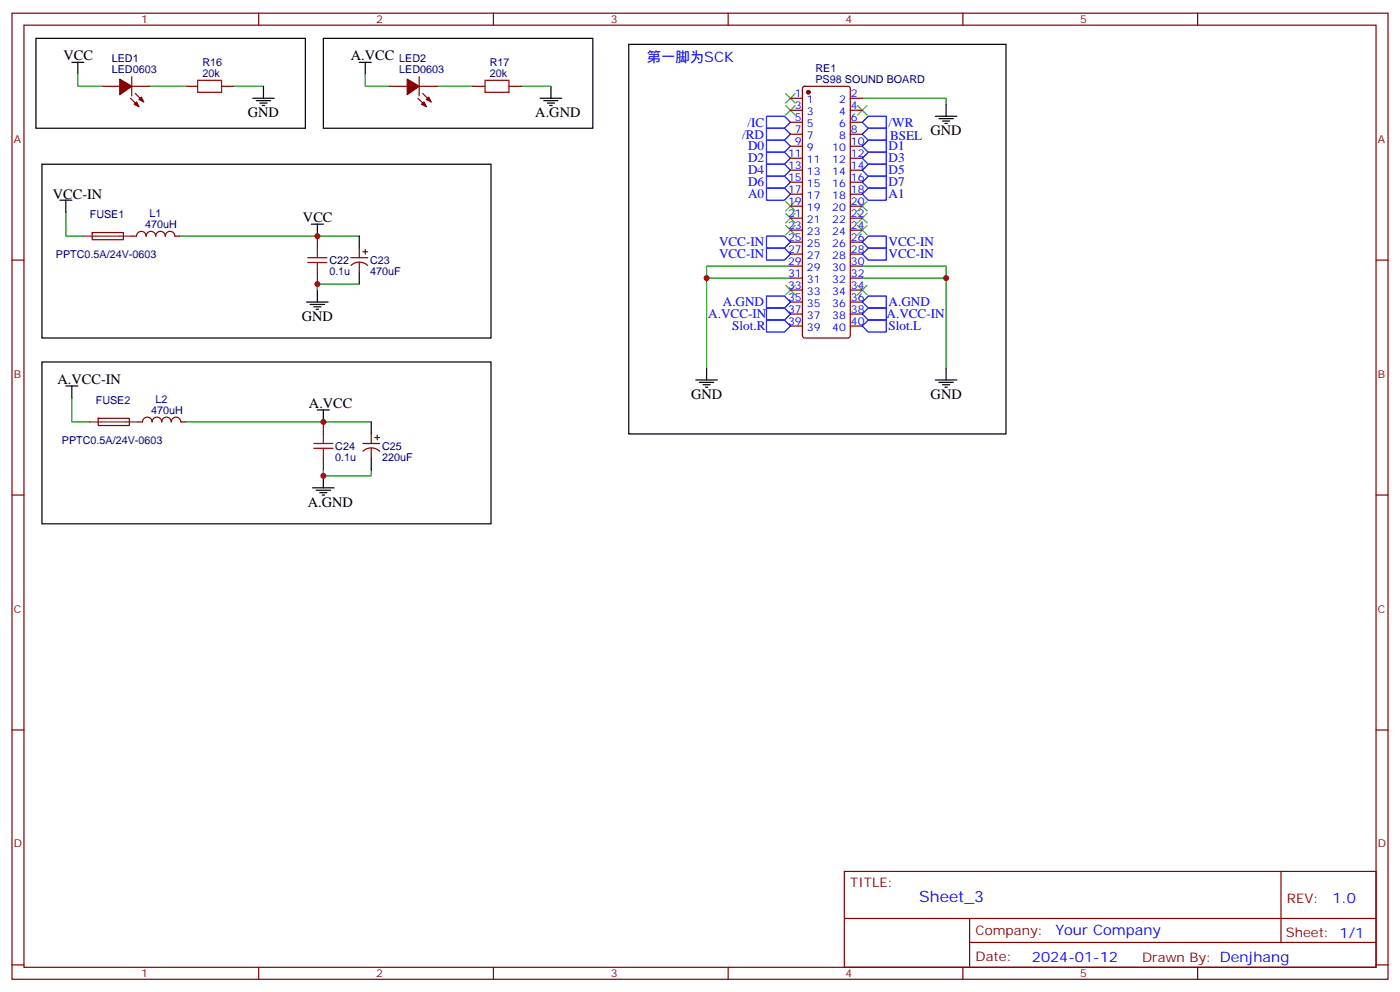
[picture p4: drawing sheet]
<svg xmlns="http://www.w3.org/2000/svg" width="412mm" height="292mm" viewBox="0 0 412 292" stroke-linecap="round" stroke-linejoin="round" font-family="sans-serif">
<g fill="none" stroke="#870000" stroke-width=".35">
<path d="M3.5 3.9h405.4v284.3h-405.4zM7.1 7.4h398.2v277.3h-398.2zM76.2 3.9v3.5M145.3 3.9v3.5M214.5 3.9v3.5M283.6 3.9v3.5M352.8 3.9v3.5M30 25.4h5.3M38.5 28.9l2.4 2.5M38.8 25.4h5.3M38.8 22.6v5.6M39.9 27.5l2.4 2.5"/>
<path d="M54.7 25.4h3.5M65.3 25.4h3.5M114.7 25.4h5.2M123.1 28.9l2.5 2.5M123.5 25.4h5.3M123.5 22.6v5.6M124.5 27.5l2.5 2.5M139.3 25.4h3.6M149.9 25.4h3.6M232.8 28.9h3.6M232.8 32.5h3.6M232.8 36h3.6"/>
<path d="M232.8 39.5h3.6M236.6 25.6l.5-.2h12.7l.5 .2 .2 .5v72.7l-.3 .5-.4 .2h-12.7l-.5-.3-.2-.4v-72.7zM250.5 28.9h3.5M250.5 32.5h3.5M250.5 36h3.5M250.5 39.5h3.5M232.8 43h3.6M232.8 46.6h3.6M232.8 50.1h3.6M232.8 53.6h3.6M232.8 57.1h3.6M250.5 43h3.5"/>
<path d="M250.5 46.6h3.5M250.5 50.1h3.5M250.5 53.6h3.5M250.5 57.1h3.5M3.5 76.6h3.6M27.2 68.4h9.1v2.1l-9.1 .1zM38.8 69.5h1.4a1.41 1.41 0 0 1 1.4-1.4 1.41 1.41 0 0 1 1.4 1.4 1.41 1.41 0 0 1 1.5-1.4 1.41 1.41 0 0 1 1.4 1.4 1.41 1.41 0 0 1 1.4-1.4 1.41 1.41 0 0 1 1.4 1.4 1.41 1.41 0 0 1 1.4-1.4 1.41 1.41 0 0 1 1.4 1.4h1.4M93.5 69.5v3.5M103.4 75.8h4.9M103.4 78.1a3.5 3.5 0 0 1 4.9 .1M105.8 73v2.8M105.8 77.3v2.8"/>
<path d="M106.9 74.1h1.4M107.6 73.4v1.4M232.8 78.3h3.6M232.8 74.8h3.6M232.8 71.3h3.6M232.8 67.7h3.6M232.8 60.7h3.6M232.8 64.2h3.6M250.5 78.3h3.5M250.5 74.8h3.5M250.5 71.3h3.5M250.5 67.7h3.5"/>
<path d="M250.5 60.7h3.5M250.5 64.2h3.5M405.3 76.6h3.6M93.5 80.1v3.5M232.8 96h3.6M232.8 92.4h3.6M232.8 88.9h3.6M232.8 85.4h3.6M232.8 81.8h3.6M250.5 96h3.5M250.5 92.4h3.5M250.5 88.9h3.5"/>
<path d="M250.5 85.4h3.5M250.5 81.8h3.5M28.9 123.1h9.2v2.1h-9.1zM40.6 124.2h1.4a1.41 1.41 0 0 1 1.4-1.4 1.41 1.41 0 0 1 1.4 1.4 1.41 1.41 0 0 1 1.4-1.4 1.41 1.41 0 0 1 1.4 1.4 1.41 1.41 0 0 1 1.4-1.4 1.41 1.41 0 0 1 1.4 1.4 1.41 1.41 0 0 1 1.5-1.4 1.41 1.41 0 0 1 1.4 1.4h1.4M95.2 124.2v3.5M95.2 134.8v3.5M106.9 130.5h4.9M106.9 132.8a3.5 3.5 0 0 1 4.9 0M109.4 127.7v2.8M109.4 131.9v2.9M110.4 128.8h1.4M111.1 128.1v1.4"/>
<path d="M3.5 145.7h3.6M405.3 145.7h3.6M3.5 214.8h3.6M405.3 214.8h3.6M248.7 256.5h156.6v28.2h-156.6zM377.3 256.5v20.9M248.7 270.3h156.5M285.6 277.4h119.6M285.6 270.3v14.1M3.5 284h3.6M76.2 284.7v3.5M145.3 284.7v3.5"/>
<path d="M214.5 284.7v3.5M283.6 284.7v3.5M352.8 284.7v3.5M405.3 284h3.6"/>
</g>
<g fill="none" stroke="#000" stroke-width=".35">
<path d="M10.6 11.3h79.4v26.4h-79.4zM21.2 18.3h3.5M22.9 18.3v3.6M95.2 11.3h79.4v26.4h-79.4zM105.8 18.3h3.6M107.6 18.3v3.6M185.2 13.1h111.1v114.6h-111.1zM74.4 28.9h6.4M75.5 29.6h4.2M76.6 30.3h2.1M77.3 31h.7M77.6 25.4v3.5"/>
<path d="M159.1 28.9h6.4M160.2 29.6h4.2M161.2 30.3h2.1M161.9 31h.7M162.3 25.4v3.5M275.5 34.2h6.4M276.6 34.9h4.2M277.6 35.6h2.2M278.3 36.3h.7M278.7 30.7v3.5M12.3 48.3h132.3v51.2h-132.3zM17.6 58.9h3.6"/>
<path d="M19.4 58.9v3.5M91.7 66h3.5M93.5 66v3.5M105.8 69.5v3.5M90.3 88.9h6.4M91.4 89.6h4.2M92.4 90.3h2.1M93.1 91h.7M93.5 85.4v3.5M105.8 80.1v3.5M12.3 106.5h132.3v47.7h-132.3zM19.4 113.6h3.5"/>
<path d="M21.2 113.6v3.5M205 111.8h6.3M206 112.5h4.3M207.1 113.2h2.1M207.8 113.9h.7M208.1 108.3v3.5M275.5 111.8h6.4M276.6 112.5h4.2M277.6 113.2h2.2M278.3 113.9h.7M278.7 108.3v3.5M93.5 120.6h3.5"/>
<path d="M95.2 120.6v3.6M109.4 124.2v3.5M109.4 134.8v3.5M92.1 143.6h6.3M93.1 144.3h4.3M94.2 145h2.1M94.9 145.7h.7M95.2 140.1v3.5"/>
</g>
<g fill="none" stroke="#008700" stroke-width=".35">
<path d="M22.9 21.9v3.5h7.1M44.1 25.4h10.6M68.8 25.4h8.8M107.6 21.9v3.5h7.1M128.8 25.4h10.5M153.5 25.4h8.8M254 28.9h24.7v1.8M19.4 62.4v7.1h5.3M52.9 69.5h52.9M232.8 78.3h-24.7v30M254 78.3h24.7v30M105.8 83.6h-12.3v1.8"/>
<path d="M208.1 81.8h24.7M254 81.8h24.7M21.2 117.1v7.1h5.3M54.7 124.2h54.7M95.2 138.3v1.8h14.2v-1.8"/>
</g>
<g fill="none" stroke="#00f" stroke-width=".35">
<path d="M225.8 34.2h5.3l1.7 1.8-1.7 1.7h-5.3zM225.8 37.7h5.3l1.7 1.8-1.7 1.8h-5.3zM255.8 37.7h5.3v3.6h-5.3l-1.8-1.8zM255.8 34.2h5.3v3.5h-5.3l-1.8-1.7zM225.8 41.3h5.3l1.7 1.7-1.7 1.8h-5.3zM225.8 44.8h5.3l1.7 1.8-1.7 1.7h-5.3zM225.8 48.3h5.3l1.7 1.8-1.7 1.8h-5.3zM225.8 51.9h5.3l1.7 1.7-1.7 1.8h-5.3zM225.8 55.4h5.3l1.7 1.7-1.7 1.8h-5.3zM255.8 55.4h5.3v3.5h-5.3l-1.8-1.8zM255.8 41.3h5.3v3.5h-5.3l-1.8-1.8zM255.8 44.8h5.3v3.5h-5.3l-1.8-1.7z"/>
<path d="M255.8 48.3h5.3v3.6h-5.3l-1.8-1.8zM255.8 51.9h5.3v3.5h-5.3l-1.8-1.8zM225.8 69.5h5.3l1.7 1.8-1.7 1.7h-5.3zM225.8 73h5.3l1.7 1.8-1.7 1.8h-5.3zM255.8 69.5h5.3v3.5h-5.3l-1.8-1.7zM255.8 73h5.3v3.6h-5.3l-1.8-1.8zM225.8 87.1h5.3l1.7 1.8-1.7 1.8h-5.3zM225.8 90.7h5.3l1.7 1.7-1.7 1.8h-5.3zM225.8 94.2h5.3l1.7 1.8-1.7 1.7h-5.3zM254 96l1.8-1.8h5.3v3.5h-5.3zM254 92.4l1.8-1.7h5.3v3.5h-5.3zM255.8 87.1h5.3v3.6h-5.3l-1.8-1.8z"/>
</g>
<path d="M58.2 23.6h7.1v3.6h-7.1zM142.9 23.6h7v3.6h-7zM90.7 77.3h5.6M90.7 75.8h5.6M93.5 73v2.8M93.5 77.3v2.8M92.4 131.9h5.7M92.4 130.5h5.7M95.2 127.7v2.8M95.2 131.9v2.9" fill="none" stroke="#a10000" stroke-width=".35"/>
<g fill="#870000" stroke="#870000" stroke-width=".35">
<path d="M119.9 23.3l3.6 2.1-3.6 2.5z"/>
<path d="M124.2 30.7l.7-.7 .7 1.4z"/>
<path d="M125.6 29.3l.7-.7 .7 1.4z"/>
<path d="M35.3 23.3l3.5 2.1-3.5 2.5z"/>
<path d="M40.2 30l.7 1.4-1.4-.7z"/>
<path d="M40.9 29.3l.7-.7 .7 1.4z"/>
<circle cx="238.1" cy="27.2" r=".53"/>
</g>
<path d="M24.7 69.5h14.1M26.5 124.2h14.1" fill="none" stroke="#8c2424" stroke-width=".35"/>
<g fill="none" stroke="#3c3" stroke-width=".35">
<path d="M231.4 31l2.8 2.9M231.4 27.5l2.8 2.8M234.2 31l-2.8 2.9M234.2 27.5l-2.8 2.8M252.6 31l2.8 2.9M255.4 31l-2.8 2.9M231.4 59.3l2.8 2.8M234.2 59.3l-2.8 2.8M252.6 59.3l2.8 2.8M255.4 59.3l-2.8 2.8M231.4 62.8l2.8 2.8M231.4 66.3l2.8 2.8"/>
<path d="M234.2 62.8l-2.8 2.8M234.2 66.3l-2.8 2.8M252.6 62.8l2.8 2.8M252.6 66.3l2.8 2.8M255.4 62.8l-2.8 2.8M255.4 66.3l-2.8 2.8M231.4 84l2.8 2.8M234.2 84l-2.8 2.8M252.6 84l2.8 2.8M255.4 84l-2.8 2.8"/>
</g>
<g fill="#c00">
<circle cx="95.3" cy="140.1" r=".88"/>
<circle cx="93.5" cy="83.6" r=".88"/>
<circle cx="95.3" cy="124.2" r=".88"/>
<circle cx="93.5" cy="69.5" r=".88"/>
<circle cx="208.1" cy="81.8" r=".88"/>
<circle cx="278.7" cy="81.8" r=".88"/>
</g>
<text font-size="4.6" fill="#00f" x="270.8" y="265.5">Sheet_3</text>
<g font-size="4.2">
<text x="18.7" y="17.6">VCC</text>
<text x="103.4" y="17.6">A.VCC</text>
<text x="73" y="34.6">GND</text>
<text x="157.7" y="34.6">A.GND</text>
<text x="274.1" y="39.9">GND</text>
<text x="15.6" y="58.6">VCC-IN</text>
<text x="89.3" y="65.3">VCC</text>
<text x="88.9" y="94.5">GND</text>
<text x="16.9" y="112.9">A.VCC-IN</text>
<text x="91" y="119.9">A.VCC</text>
<text x="203.6" y="117.5">GND</text>
<text x="274.1" y="117.5">GND</text>
<text x="90.7" y="149.2">A.GND</text>
</g>
<g font-size="4.2" fill="#00f">
<text x="190.5" y="18.3">第一脚为SCK</text>
<text x="392.5" y="265.7">1.0</text>
<text x="310.9" y="275.3">Your Company</text>
<text x="304" y="283.1">2024-01-12</text>
</g>
<g font-size="3.9" fill="#00f">
<text x="218.6" y="40.8">/RD</text>
<text x="220.1" y="37.2">/IC</text>
<text x="261.8" y="37.2">/WR</text>
<text x="262.2" y="41.3">BSEL</text>
<text x="220.3" y="44.3">D0</text>
<text x="220.3" y="47.7">D2</text>
<text x="261.8" y="44.2">D1</text>
<text x="261.8" y="47.7">D3</text>
<text x="220.3" y="51.3">D4</text>
<text x="261.8" y="51.3">D5</text>
<text x="220.3" y="54.8">D6</text>
<text x="220.3" y="58.4">A0</text>
<text x="261.8" y="58.3">A1</text>
<text x="261.8" y="54.8">D7</text>
<text x="211.8" y="72.5">VCC-IN</text>
<text x="211.8" y="76">VCC-IN</text>
<text x="261.8" y="72.5">VCC-IN</text>
<text x="261.8" y="76">VCC-IN</text>
<text x="208.6" y="93.7">A.VCC-IN</text>
<text x="212.9" y="90.2">A.GND</text>
<text x="261.2" y="93.7">A.VCC-IN</text>
<text x="261.8" y="90.2">A.GND</text>
<text x="215.7" y="97.2">Slot.R</text>
<text x="261.8" y="97.3">Slot.L</text>
</g>
<g font-size="3.9" fill="#800">
<text x="250.5" y="261.1">TITLE:</text>
<text x="379.1" y="265.7">REV:</text>
<text x="287.4" y="275.3">Company:</text>
<text x="378.7" y="275.9">Sheet: 1/1</text>
<text x="287.4" y="282.9">Date:</text>
<text x="336.4" y="283">Drawn By: Denjhang</text>
</g>
<g font-size="3.2" fill="#800">
<text x="41.6" y="6.9">1</text>
<text x="110.8" y="6.9">2</text>
<text x="179.9" y="6.9">3</text>
<text x="249.1" y="6.9">4</text>
<text x="318.2" y="6.9">5</text>
<text x="4.1" y="42">A</text>
<text x="405.9" y="42">A</text>
<text x="4.1" y="111.1">B</text>
<text x="405.9" y="111.1">B</text>
<text x="4.1" y="180.3">C</text>
<text x="405.9" y="180.3">C</text>
<text x="4.1" y="249.4">D</text>
<text x="405.9" y="249.4">D</text>
<text x="41.6" y="287.7">1</text>
<text x="110.8" y="287.7">2</text>
<text x="179.9" y="287.7">3</text>
<text x="249.1" y="287.7">4</text>
<text x="318.2" y="287.7">5</text>
</g>
<g font-size="3.2" fill="#000080">
<text x="32.9" y="21.5">LED0603</text>
<text x="32.9" y="18.4">LED1</text>
<text x="59.6" y="22.6">20k</text>
<text x="59.6" y="19.4">R16</text>
<text x="117.6" y="21.5">LED0603</text>
<text x="117.6" y="18.4">LED2</text>
<text x="144.3" y="22.6">20k</text>
<text x="144.3" y="19.4">R17</text>
<text x="240.2" y="21.2">RE1</text>
<text x="240.2" y="24.3">PS98 SOUND BOARD</text>
<text x="26.4" y="64.2">FUSE1</text>
<text x="44" y="63.8">L1</text>
<text x="42.8" y="67.1">470uH</text>
<text x="16.5" y="75.9">PPTC0.5A/24V-0603</text>
<text x="97" y="77.7">C22</text>
<text x="109" y="77.7">C23</text>
<text x="97" y="80.9">0.1u</text>
<text x="109" y="80.9">470uF</text>
<text x="28.2" y="118.9">FUSE2</text>
<text x="45.8" y="118.5">L2</text>
<text x="44.5" y="121.8">470uH</text>
<text x="18.2" y="130.6">PPTC0.5A/24V-0603</text>
<text x="98.8" y="135.5">0.1u</text>
<text x="98.8" y="132.4">C24</text>
<text x="112.5" y="135.5">220uF</text>
<text x="112.5" y="132.4">C25</text>
</g>
<g font-size="3.2" fill="#00f">
<text x="234.2" y="28.6">1</text>
<text x="250.6" y="28.6">2</text>
<text x="234.2" y="32.1">3</text>
<text x="234.2" y="35.6">5</text>
<text x="237.7" y="30.3">1</text>
<text x="237.7" y="33.9">3</text>
<text x="247.1" y="33.9">4</text>
<text x="247.1" y="30.3">2</text>
<text x="250.6" y="35.6">6</text>
<text x="250.6" y="32.1">4</text>
<text x="234.2" y="39.2">7</text>
<text x="237.7" y="37.4">5</text>
<text x="237.7" y="40.9">7</text>
<text x="247.1" y="40.9">8</text>
<text x="247.1" y="37.4">6</text>
<text x="250.6" y="39.2">8</text>
<text x="232.2" y="46.2">11</text>
<text x="234.2" y="42.7">9</text>
<text x="237.7" y="44.4">9</text>
<text x="237.7" y="48">11</text>
<text x="245.1" y="48">12</text>
<text x="245.1" y="44.4">10</text>
<text x="250.6" y="46.2">12</text>
<text x="250.6" y="42.7">10</text>
<text x="232.2" y="49.7">13</text>
<text x="232.2" y="53.3">15</text>
<text x="237.7" y="51.5">13</text>
<text x="245.1" y="51.5">14</text>
<text x="250.6" y="53.3">16</text>
<text x="250.6" y="49.7">14</text>
<text x="232.2" y="56.8">17</text>
<text x="237.7" y="55">15</text>
<text x="237.7" y="58.6">17</text>
<text x="245.1" y="58.6">18</text>
<text x="245.1" y="55">16</text>
<text x="250.6" y="56.8">18</text>
<text x="232.2" y="60.3">19</text>
<text x="232.2" y="63.9">21</text>
<text x="237.7" y="62.1">19</text>
<text x="237.7" y="65.6">21</text>
<text x="245.1" y="65.6">22</text>
<text x="245.1" y="62.1">20</text>
<text x="250.6" y="63.9">22</text>
<text x="250.6" y="60.3">20</text>
<text x="232.2" y="67.4">23</text>
<text x="232.2" y="70.9">25</text>
<text x="237.7" y="69.1">23</text>
<text x="245.1" y="69.1">24</text>
<text x="250.6" y="70.9">26</text>
<text x="250.6" y="67.4">24</text>
<text x="232.2" y="74.4">27</text>
<text x="232.2" y="78">29</text>
<text x="237.7" y="72.7">25</text>
<text x="237.7" y="76.2">27</text>
<text x="245.1" y="76.2">28</text>
<text x="245.1" y="72.7">26</text>
<text x="250.6" y="78">30</text>
<text x="250.6" y="74.4">28</text>
<text x="232.2" y="81.5">31</text>
<text x="237.7" y="79.7">29</text>
<text x="237.7" y="83.3">31</text>
<text x="245.1" y="83.3">32</text>
<text x="245.1" y="79.7">30</text>
<text x="250.6" y="81.5">32</text>
<text x="232.2" y="85">33</text>
<text x="232.2" y="88.5">35</text>
<text x="237.7" y="86.8">33</text>
<text x="245.1" y="86.8">34</text>
<text x="250.6" y="88.5">36</text>
<text x="250.6" y="85">34</text>
<text x="232.2" y="92.1">37</text>
<text x="232.2" y="95.6">39</text>
<text x="237.7" y="90.3">35</text>
<text x="237.7" y="93.8">37</text>
<text x="245.1" y="93.8">38</text>
<text x="245.1" y="90.3">36</text>
<text x="250.6" y="95.6">40</text>
<text x="250.6" y="92.1">38</text>
<text x="237.7" y="97.4">39</text>
<text x="245.1" y="97.4">40</text>
</g>
</svg>
